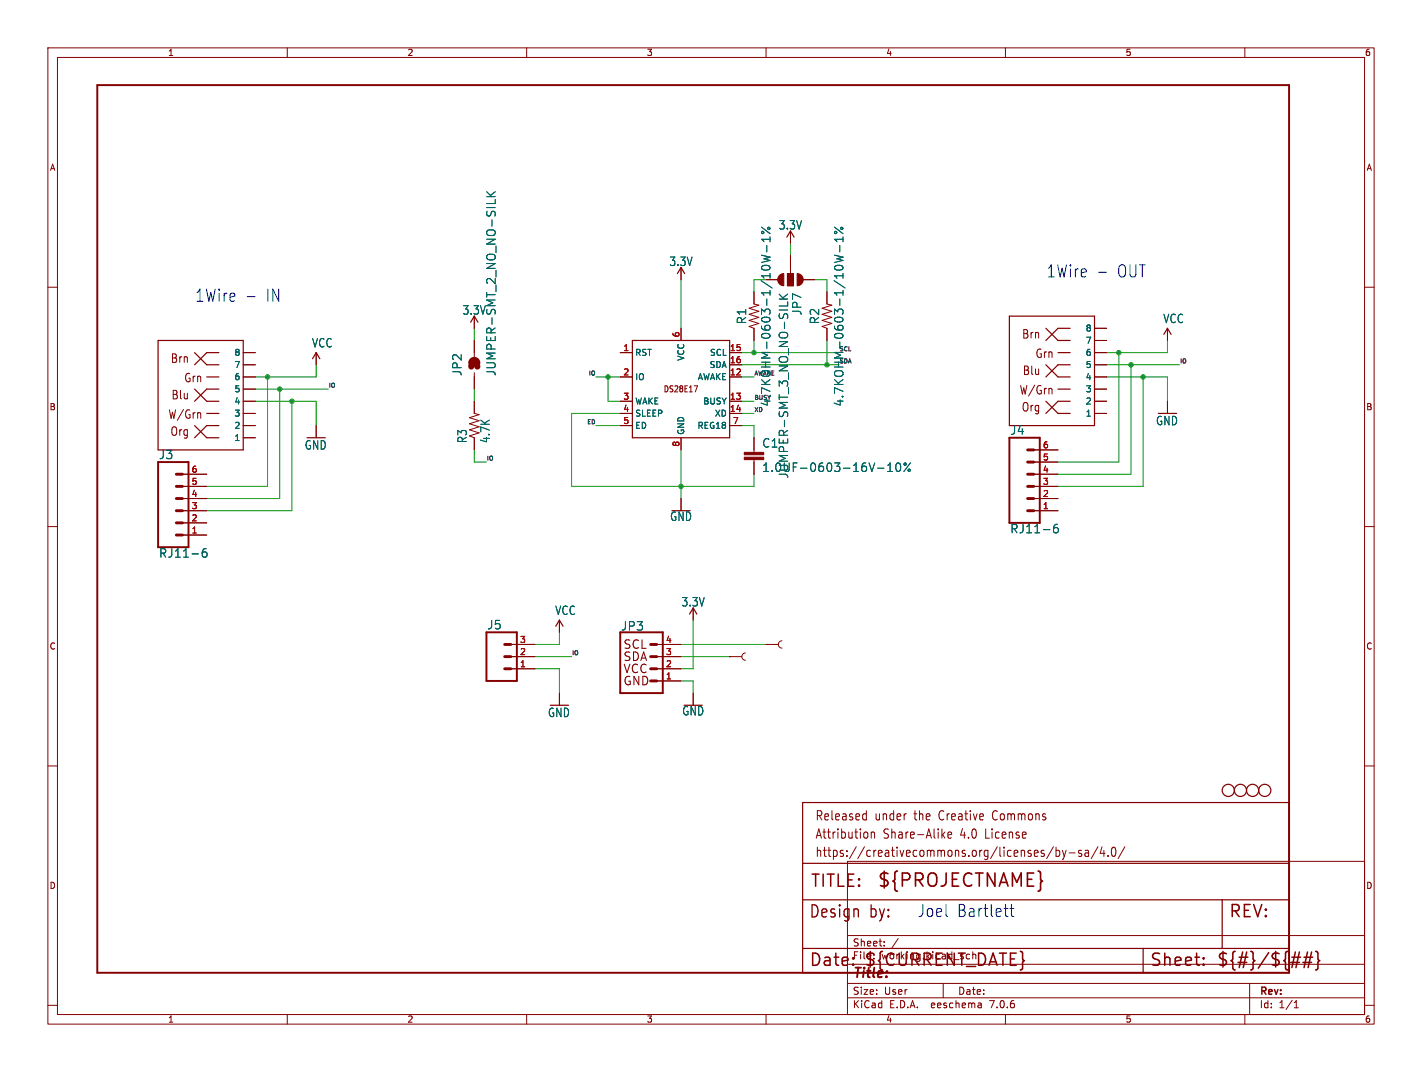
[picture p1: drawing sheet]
<svg xmlns="http://www.w3.org/2000/svg" width="297mm" height="224mm" viewBox="0 0 297 224" stroke-linecap="round" stroke-linejoin="round" font-family="sans-serif">
<g fill="none" stroke="#840000" stroke-width=".21">
<path d="M10 10h277v203.9h-277zM12 12h273v199.9h-273zM60 10v2M110 10v2M160 10v2M210 10v2M260 10v2M10 60h2M142.2 55.9v2.5M160 58.4h2.6M164.5 57.2h1.2v2.5h-1.2zM165.1 48.3v2.5"/>
<path d="M165.1 53.3v3.9M167.6 58.4h2.6M285 60h2M50.8 78.7h2.5M50.8 76.2h2.5M50.8 73.7h2.5M66 73.7v2.5M99.1 66v2.6M99.1 71.1v3.4M99.1 77.9v3.4M129.5 78.7h2.6M129.5 73.7h2.6"/>
<path d="M142.2 68.6v2.5M152.4 78.7h2.5M152.4 76.2h2.5M152.4 73.7h2.5M157.5 61v2.5l1 .3-2 .6 2 .6-2 .7 2 .6-2 .6 2 .7-2 .6 1 .4v2.5M172.7 61v2.5l1 .3-2 .6 2 .6-2 .7 2 .6-2 .6 2 .7-2 .6 1 .4v2.5M228.6 78.7h2.5M228.6 76.2h2.5M228.6 73.7h2.5M228.6 71.1h2.5M228.6 68.6h2.5M243.8 68.6v2.5"/>
<path d="M38.1 99.1h5.1M41.7 86.2l.2 .3v.9M50.8 86.4h2.5M50.8 83.8h2.5M50.8 81.3h2.5M50.8 88.9h2.5M50.8 91.4h2.5M66 88.9v2.5M99.1 83.8v2.6l1 .2-2.1 .6 2.1 .7-2.1 .6 2.1 .7-2.1 .6 2.1 .6-2.1 .7 1.1 .3v2.6M129.5 86.4h2.6M129.5 83.8h2.6M129.5 88.9h2.6"/>
<path d="M142.2 91.4v2.6M145 80.6h.7l-.5 1.3M152.4 86.4h2.5M152.4 83.8h2.5M152.4 88.9h2.5M157.5 91.4v3.1M157.5 96v3.1M215.9 99.1h5.1M215.9 96.5h5.1M215.9 94h5.1M219.5 81.1l.2 .3v.9M228.6 86.4h2.5"/>
<path d="M228.6 83.8h2.5M228.6 81.3h2.5M243.8 83.8v2.6M10 110h2M38.1 106.7h5.1M38.1 104.1h5.1M38.1 101.6h5.1M38.1 111.8h5.1M38.1 109.2h5.1M142.2 104.1v2.6M215.9 106.7h5.1M215.9 104.1h5.1"/>
<path d="M215.9 101.6h5.1M285 110h2M106.7 137.2h5.1M106.7 139.7h5.1M106.7 134.6h5.1M116.8 129.5v2.6M137.2 137.2h5M137.2 139.7h5M137.2 134.6h5M144.8 127v2.5M152.4 137.2h.1M152.4 137.2h2.5"/>
<path d="M155.7 136.4a.76 .76 0 0 0-.8 .8 .76 .76 0 0 0 .8 .7M160 134.6h.1M160 134.6h2.6M163.3 133.9a.76 .76 0 0 0-.7 .7 .76 .76 0 0 0 .7 .8M10 160h2M116.8 144.8v2.5M137.2 142.2h5M144.8 144.8v2.5M285 160h2M177 179.9h108v32h-108zM180.5 170l.4 .1M180.9 169.3v2"/>
<path d="M180.9 171.2l-.4 .1M181.2 174v.9M182 173.8v1.3M182 174l.2-.2 .4 .1 .1 1.2M196.9 174.4l.5 .7M197.4 173.8l-.7 .7M198 174.4l.8-.1-.1-.4-.5-.1-.2 .3 .1 .9h.6M220 176.9l-1.4 2.5M220.6 177v1.9M220.6 177.7l.4-.1 .3 .4-.1 .8h-.6M221.9 177.6l.4 1.3M222.3 178.9l-.2 .5-.2 .1"/>
<path d="M222.7 177.6l-.4 1.3M223.3 178.2h1.2M225.9 177.7l-.4-.1-.2 .3v.3l.6 .1v.5h-.6M226.7 177.7h.6l.1 1.2M227.4 178.1l-.6 .1a.4 .4 0 0 0-.2 .3 .4 .4 0 0 0 .2 .4l.6-.1M229.3 176.9l-1.4 2.5M230.2 176.9l-.4 1.4h1M230.6 177.6v1.3M231.4 178.7v.2M232.4 177.1l.3-.1a1.34 1.34 0 0 1 0 1.9h-.2a1.44 1.44 0 0 1-.1-1.8zM234.9 176.9l-1.4 2.5M177 195.4h108"/>
<path d="M184.7 197.5v.1M184.7 196.7v.1M187.6 196l-1.3 2M10 210h2M60 211.9v2M110 211.9v2M160 211.9v2M177 208.4h108M177 205.4h108M177 201.4h108M197 205.4v3M204.9 209.6l.1 .9"/>
<path d="M205 210.4l-.2 .1M205 209.9h-.2M210 211.9v2M260 211.9v2M261 205.4v6.5M270.3 210.5h.9M270.3 209.4l.4-.4v1.5M285 210h2"/>
</g>
<g fill="none" stroke="#840000" stroke-width=".25">
<path d="M141.5 57.2l.7-1.3 .8 1.3M164.3 49.5l.8-1.2 .8 1.2M33 71.1h17.8v22.9h-17.8zM40.6 73.7l2.6 2.5h2.5M43.2 78.7h2.5M45.7 73.7h-2.5l-2.6 2.5M65.3 74.9l.7-1.2 .8 1.2M98.3 67.3l.8-1.3 .7 1.3M132.1 71.1h20.3v20.3h-20.3zM210.8 66h17.8v22.9h-17.8zM218.4 68.6l2.6 2.5h2.5M218.4 76.2l2.6 2.5h2.5"/>
<path d="M221 73.7h2.5M223.5 68.6h-2.5l-2.6 2.5M223.5 76.2h-2.5l-2.6 2.5M243.1 69.9l.7-1.3 .8 1.3M40.6 81.3l2.6 2.5h2.5M40.6 88.9l2.6 2.5h2.5M43.2 86.4h2.5M45.7 81.3h-2.5l-2.6 2.5M45.7 88.9h-2.5l-2.6 2.5M218.4 83.8l2.6 2.6h2.5M221 81.3h2.5M223.5 83.8h-2.5l-2.6 2.6"/>
<path d="M116.1 130.8l.7-1.3 .8 1.3M144 128.3l.8-1.3 .7 1.3M167.6 167.6h101.6v35.6h-101.6zM167.6 198.1h101.6M167.6 180.3h101.6M167.6 188h101.6M238.8 198.1v5.1M255.3 188v10.1"/>
<circle cx="256.5" cy="165.1" r="1.27"/>
<circle cx="259.1" cy="165.1" r="1.27"/>
<circle cx="261.6" cy="165.1" r="1.27"/>
<circle cx="264.2" cy="165.1" r="1.27"/>
</g>
<path d="M20.3 17.8h248.9v185.4h-248.9zM33 96.5h6.4v17.8h-6.4zM210.8 91.4h6.4v17.8h-6.4zM101.6 132.1h6.3v10.1h-6.3zM129.5 132.1h8.9v12.7h-8.9z" fill="none" stroke="#840000" stroke-width=".41"/>
<g fill="none" stroke="#840000" stroke-width=".61">
<path d="M36.8 99.1h1.3M214.6 99.1h1.3M214.6 96.5h1.3M214.6 94h1.3M36.8 106.7h1.3M36.8 104.1h1.3M36.8 101.6h1.3M36.8 111.8h1.3M36.8 109.2h1.3M214.6 106.7h1.3M214.6 104.1h1.3M214.6 101.6h1.3"/>
<path d="M105.4 139.7h1.3M105.4 137.2h1.3M105.4 134.6h1.3M135.9 139.7h1.3M135.9 137.2h1.3M135.9 134.6h1.3M135.9 142.2h1.3"/>
</g>
<g fill="none" stroke="#006464" stroke-width=".21">
<path d="M101.7 41.1h1.7M101.7 40.1l1 1M103.4 41.7v.8M103.4 40.1l-1 .7M159.1 53.3l1.7 .4-1.2 .4 1.2 .3-1.7 .4M159.1 47.5l1.7 1.3M160.2 51.3v1.3M160.8 50h-1.7l.5 .5M160.8 49.5v1M174.3 53.3l1.8 .4-1.3 .4 1.3 .3-1.8 .4M174.3 47.5l1.8 1.3M175.4 51.3v1.3"/>
<path d="M176.1 49.5v1M176.1 50h-1.8l.5 .5M162.7 62.5h1.8M162.7 61.5l1.1 1M164.5 63.1v.8M164.5 61.5l-1 .7M183.3 97.8h1.3M185.4 98.5h1M185.4 97.2l.5-.5v1.8M187.4 96.8l.1-.1a.97 .97 0 0 1 .7 .7 .97 .97 0 0 1-.3 1l-.2 .1a.97 .97 0 0 1-.7-.8 .97 .97 0 0 1 .4-.9zM190.1 96.7l-1.3 1.8M43.1 114.6a.7 .7 0 0 0-.9 .8v.6l.2 .3 .5 .1 .3-.2 .1-.6-.2-.2-.5-.1-.4 .3"/>
<path d="M220.9 109.5a.7 .7 0 0 0-.9 .8v.7l.2 .2 .5 .1 .3-.2 .1-.6-.2-.2-.5-.1-.4 .3"/>
<circle cx="159.3" cy="48.6" r=".25"/>
<circle cx="160.6" cy="47.7" r=".25"/>
<circle cx="174.6" cy="48.6" r=".25"/>
<circle cx="175.8" cy="47.7" r=".25"/>
<circle cx="189.1" cy="96.9" r=".25"/>
<circle cx="189.9" cy="98.2" r=".25"/>
</g>
<g fill="#840000" stroke="#840000" stroke-width=".21">
<path d="M162.8 57.5l.9-.3v2.5a1.27 1.27 0 0 1-1.2-.8 1.27 1.27 0 0 1 .3-1.4z"/>
<path d="M164.5 57.2h1.2v2.5h-1.2z"/>
<path d="M166.5 57.2a1.27 1.27 0 0 1 1.3 1.2 1.27 1.27 0 0 1-1.3 1.3z"/>
<path d="M155.4 95.5h4.1v.5h-4.1z"/>
<path d="M155.4 94.5h4.1v.5h-4.1z"/>
</g>
<g fill="none" stroke="#840000" stroke-width=".32">
<path d="M269.8 199.9h1.8M271.4 198.9l-.7 3.2M272.4 199.9h1.8M273.1 198.9l-.7 3.2M273.9 198.9l-.7 3.2M274.8 198.7l.3 .2 .2 .2v1.2l.3 .4-.3 .3v1.2l-.2 .3-.3 .1M178.2 201.4l.1 .1-.1 .1M251.4 201.4l.1 .1-.1 .1M251.4 201.4l-.1 .1 .1 .1M251.4 200.1v.2M251.4 201.4v.2M251.4 200.1l.1 .1-.1 .1"/>
<path d="M251.4 200.1l-.1 .1 .1 .1M269.6 201h1.8M272.1 201h1.8"/>
</g>
<path d="M98.4 76.6l.2-.5 .5-.2 .4 .2 .2 .5M98.4 75.8l.2-.4 .5-.2 .4 .2 .2 .4" fill="none" stroke="#840000" stroke-width="1.3"/>
<path d="M229.4 56.9h1.7M51.6 62h1.7M209.7 189.8h.8M210.3 191.5h.2M210.9 189.8h.9M211.3 188.9v2.2l.1 .2 .4 .2" fill="none" stroke="#0000c2" stroke-width=".21"/>
<g fill="none" stroke="#009600" stroke-width=".21">
<path d="M142.2 58.4v10.2M160 58.4h-2.5v2.6M165.1 50.8v2.5M170.2 58.4h2.5v2.6M55.9 78.7v22.9h-12.7M66 76.2v2.5h-12.7M99.1 68.6v2.5M124.5 78.7h5M127 78.7v5.1h2.5M154.9 73.7h20.4M154.9 78.7h2.6M154.9 76.2h20.4"/>
<path d="M157.5 71.1v2.6M172.7 71.1v5.1M231.1 78.7h12.7v5.1M231.1 76.2h15.3M233.7 73.7v22.8h-12.7M236.2 76.2v22.9h-15.2M238.8 78.7v22.9h-17.8M243.8 71.1v2.6h-12.7M53.3 83.8h12.7v5.1M53.3 81.3h15.3M58.4 81.3v22.8h-15.2M61 83.8v22.9h-17.8"/>
<path d="M99.1 94v2.5h2.5M99.1 81.3v2.5M124.5 88.9h5M129.5 86.4h-10.1v15.2h38.1v-2.5M142.2 94v10.1M154.9 83.8h2.6M154.9 88.9h2.6v2.5M154.9 86.4h2.6M111.8 139.7h5v5.1M111.8 137.2h7.6M116.8 132.1v2.5h-10.1M142.2 137.2h10.2"/>
<path d="M142.2 134.6h17.8M144.8 129.5v10.2h-2.6M142.2 142.2h2.6v2.6"/>
</g>
<g fill="#009600" stroke="#009600" stroke-width=".21">
<circle cx="58.4" cy="81.3" r=".46"/>
<circle cx="55.9" cy="78.7" r=".46"/>
<circle cx="61" cy="83.8" r=".46"/>
<circle cx="172.7" cy="76.2" r=".46"/>
<circle cx="157.5" cy="73.7" r=".46"/>
<circle cx="238.8" cy="78.7" r=".46"/>
<circle cx="233.7" cy="73.7" r=".46"/>
<circle cx="127" cy="78.7" r=".46"/>
<circle cx="142.2" cy="101.6" r=".46"/>
<circle cx="236.2" cy="76.2" r=".46"/>
</g>
<text font-size="3.8" fill="#840000" x="183.1" y="185.7">${PROJECTNAME}</text>
<g font-size="3.5" fill="#0000c2">
<text x="218.4" y="58.2">1Wire</text>
<text x="233.2" y="58.2">OUT</text>
<text x="40.6" y="63.3">1Wire</text>
<text x="55.4" y="63.3">IN</text>
<text x="191.5" y="191.8">Joel</text>
<text x="199.8" y="191.8">Bartlett</text>
</g>
<g font-size="3.5" fill="#840000">
<text x="169.2" y="185.7">TITLE:</text>
<text x="168.9" y="192.1">Design</text>
<text x="181.6" y="192.1">by:</text>
<text x="256.5" y="192.1">REV:</text>
<text x="168.9" y="202.2">Date:</text>
<text x="180.3" y="202.2">${CURRENT_DATE}</text>
<text x="240" y="202.2">Sheet:</text>
<text x="254" y="202.2">${#}/${##}</text>
</g>
<text font-size="2.8" fill="#840000" x="178" y="204.8">Title:</text>
<g font-size="2.7" fill="#840000">
<text x="170.2" y="171.7">Released</text>
<text x="182.7" y="171.7">under</text>
<text x="191.1" y="171.7">the</text>
<text x="196.5" y="171.7">Creative</text>
<text x="208" y="171.7">Commons</text>
<text x="170.2" y="175.5">Attribution</text>
<text x="170.2" y="179.3">https://creativecommons.org/licenses/by-sa/4.0/</text>
<text x="184.5" y="175.5">Share-Alike</text>
<text x="200.8" y="175.5">4.0</text>
<text x="206.2" y="175.5">License</text>
</g>
<g font-size="2.5" fill="#006464">
<text x="162.6" y="48.2">3.3V</text>
<text x="139.7" y="55.8">3.3V</text>
<text x="96.5" y="65.9">3.3V</text>
<text x="167.6" y="66" transform="rotate(-90 167.6 66)">JP7</text>
<text x="156.1" y="67.8" transform="rotate(-90 156.1 67.8)">R1</text>
<text x="171.3" y="67.8" transform="rotate(-90 171.3 67.8)">R2</text>
<text x="242.9" y="67.7">VCC</text>
<text x="65.1" y="72.8">VCC</text>
<text x="96.6" y="78.6" transform="rotate(-90 96.6 78.6)">JP2</text>
<text x="103.7" y="78.6" transform="rotate(-90 103.7 78.6)">JUMPER-SMT_2_NO_NO-SILK</text>
<text x="161.1" y="85" transform="rotate(-90 161.1 85)">4.7KOHM-0603-1/10W-1%</text>
<text x="176.4" y="85" transform="rotate(-90 176.4 85)">4.7KOHM-0603-1/10W-1%</text>
<text x="241.4" y="89">GND</text>
<text x="63.6" y="94.1">GND</text>
<text x="97.7" y="92.7" transform="rotate(-90 97.7 92.7)">R3</text>
<text x="102.5" y="92.7" transform="rotate(-90 102.5 92.7)">4.7K</text>
<text x="159.1" y="93.7">C1</text>
<text x="210.9" y="91">J4</text>
<text x="33.1" y="96.1">J3</text>
<text x="159.1" y="98.8">1.0UF-0603-16V-10%</text>
<text x="164.8" y="100" transform="rotate(-90 164.8 100)">JUMPER-SMT_3_NO_NO-SILK</text>
<text x="139.9" y="109">GND</text>
<text x="210.9" y="111.6">RJ11-6</text>
<text x="33.1" y="116.7">RJ11-6</text>
<text x="101.7" y="131.7">J5</text>
<text x="115.9" y="128.7">VCC</text>
<text x="129.6" y="131.9">JP3</text>
<text x="142.3" y="126.9">3.3V</text>
<text x="142.4" y="149.7">GND</text>
<text x="114.4" y="150">GND</text>
</g>
<g font-size="2.5" fill="#840000">
<text x="213.3" y="71">Brn</text>
<text x="35.5" y="76.1">Brn</text>
<text x="216.1" y="75">Grn</text>
<text x="35.7" y="83.7">Blu</text>
<text x="38.3" y="80.1">Grn</text>
<text x="212.8" y="82.7">W/Grn</text>
<text x="213.5" y="78.6">Blu</text>
<text x="35" y="87.7">W/Grn</text>
<text x="213.3" y="86.2">Org</text>
<text x="35.5" y="91.3">Org</text>
<text x="130" y="135.8">SCL</text>
<text x="130" y="143.5">GND</text>
<text x="130" y="138.4">SDA</text>
<text x="130" y="140.9">VCC</text>
</g>
<g font-size="2.1" fill="#840000">
<text x="178" y="197.9">Sheet:</text>
<text x="178" y="200.6">File:</text>
<text x="184.1" y="200.6">working.kicad_sch</text>
<text x="178" y="208">Size:</text>
<text x="184.7" y="208">User</text>
<text x="200" y="208">Date:</text>
<text x="263" y="208.2">Rev:</text>
<text x="178" y="210.8">KiCad</text>
<text x="185.7" y="210.8">E.D.A.</text>
<text x="194.6" y="210.8">eeschema</text>
<text x="207" y="210.8">7.0.6</text>
<text x="263" y="210.8">Id:</text>
<text x="267.1" y="210.8">1/1</text>
</g>
<g font-size="1.8" fill="#840000">
<text x="35" y="11.9">1</text>
<text x="85" y="11.9">2</text>
<text x="135" y="11.9">3</text>
<text x="185" y="11.9">4</text>
<text x="235" y="11.9">5</text>
<text x="285" y="11.9">6</text>
<text x="10.3" y="35.9">A</text>
<text x="285.3" y="35.9">A</text>
<text x="138.5" y="82.1">DS28E17</text>
<text x="10.3" y="85.9">B</text>
<text x="285.3" y="85.9">B</text>
<text x="10.3" y="135.9">C</text>
<text x="285.3" y="135.9">C</text>
<text x="10.3" y="185.9">D</text>
<text x="285.3" y="185.9">D</text>
<text x="35" y="213.8">1</text>
<text x="85" y="213.8">2</text>
<text x="135" y="213.8">3</text>
<text x="185" y="213.8">4</text>
<text x="235" y="213.8">5</text>
<text x="285" y="213.8">6</text>
</g>
<g font-size="1.8" fill="#a90000">
<text x="142" y="70.6" transform="rotate(-90 142 70.6)">6</text>
<text x="130.1" y="73.4">1</text>
<text x="152.4" y="73.4">15</text>
<text x="152.4" y="75.9">16</text>
<text x="130.1" y="78.5">2</text>
<text x="130.1" y="83.6">3</text>
<text x="152.4" y="78.5">12</text>
<text x="152.4" y="83.6">13</text>
<text x="130.1" y="86.1">4</text>
<text x="130.1" y="88.6">5</text>
<text x="152.4" y="86.1">14</text>
<text x="153" y="88.6">7</text>
<text x="142" y="93.4" transform="rotate(-90 142 93.4)">8</text>
<text x="217.7" y="93.7">6</text>
<text x="39.9" y="101.3">5</text>
<text x="39.9" y="98.8">6</text>
<text x="217.7" y="101.3">3</text>
<text x="217.7" y="98.8">4</text>
<text x="217.7" y="96.3">5</text>
<text x="39.9" y="106.4">3</text>
<text x="39.9" y="103.9">4</text>
<text x="217.7" y="106.4">1</text>
<text x="217.7" y="103.9">2</text>
<text x="39.9" y="111.5">1</text>
<text x="39.9" y="109">2</text>
<text x="108.5" y="136.9">2</text>
<text x="108.5" y="134.4">3</text>
<text x="139" y="136.9">3</text>
<text x="139" y="134.4">4</text>
<text x="108.5" y="139.4">1</text>
<text x="139" y="142">1</text>
<text x="139" y="139.4">2</text>
</g>
<g font-size="1.8" fill="#006464">
<text x="226.7" y="72">7</text>
<text x="226.7" y="69.4">8</text>
<text x="48.9" y="77.1">7</text>
<text x="48.9" y="74.5">8</text>
<text x="132.6" y="74.5">RST</text>
<text x="143.1" y="75.5" transform="rotate(-90 143.1 75.5)">VCC</text>
<text x="148.1" y="77.1">SDA</text>
<text x="148.2" y="74.5">SCL</text>
<text x="226.7" y="77.1">5</text>
<text x="226.7" y="74.5">6</text>
<text x="48.9" y="82.1">5</text>
<text x="48.9" y="79.6">6</text>
<text x="132.6" y="79.6">IO</text>
<text x="145.6" y="79.6">AWAKE</text>
<text x="226.7" y="82.1">3</text>
<text x="226.7" y="79.6">4</text>
<text x="48.9" y="89.8">2</text>
<text x="48.9" y="87.2">3</text>
<text x="48.9" y="84.7">4</text>
<text x="132.6" y="84.7">WAKE</text>
<text x="132.6" y="87.2">SLEEP</text>
<text x="132.6" y="89.8">ED</text>
<text x="145.6" y="89.8">REG18</text>
<text x="146.8" y="84.7">BUSY</text>
<text x="149.2" y="87.2">XD</text>
<text x="226.7" y="87.2">1</text>
<text x="226.7" y="84.7">2</text>
<text x="48.9" y="92.3">1</text>
<text x="143.1" y="90.9" transform="rotate(-90 143.1 90.9)">GND</text>
</g>
<g font-size="1.2" fill="#0f0f0f">
<text x="175.3" y="76">SDA</text>
<text x="175.3" y="73.4">SCL</text>
<text x="246.4" y="76">IO</text>
<text x="68.6" y="81">IO</text>
<text x="122.8" y="78.5">IO</text>
<text x="122.5" y="88.7">ED</text>
<text x="157.5" y="86.1">XD</text>
<text x="101.6" y="96.3">IO</text>
<text x="119.4" y="136.9">IO</text>
</g>
<g font-size="1.2" fill="#006464">
<text x="157.5" y="83.6">BUSY</text>
<text x="157.5" y="78.5">AWAKE</text>
</g>
</svg>
